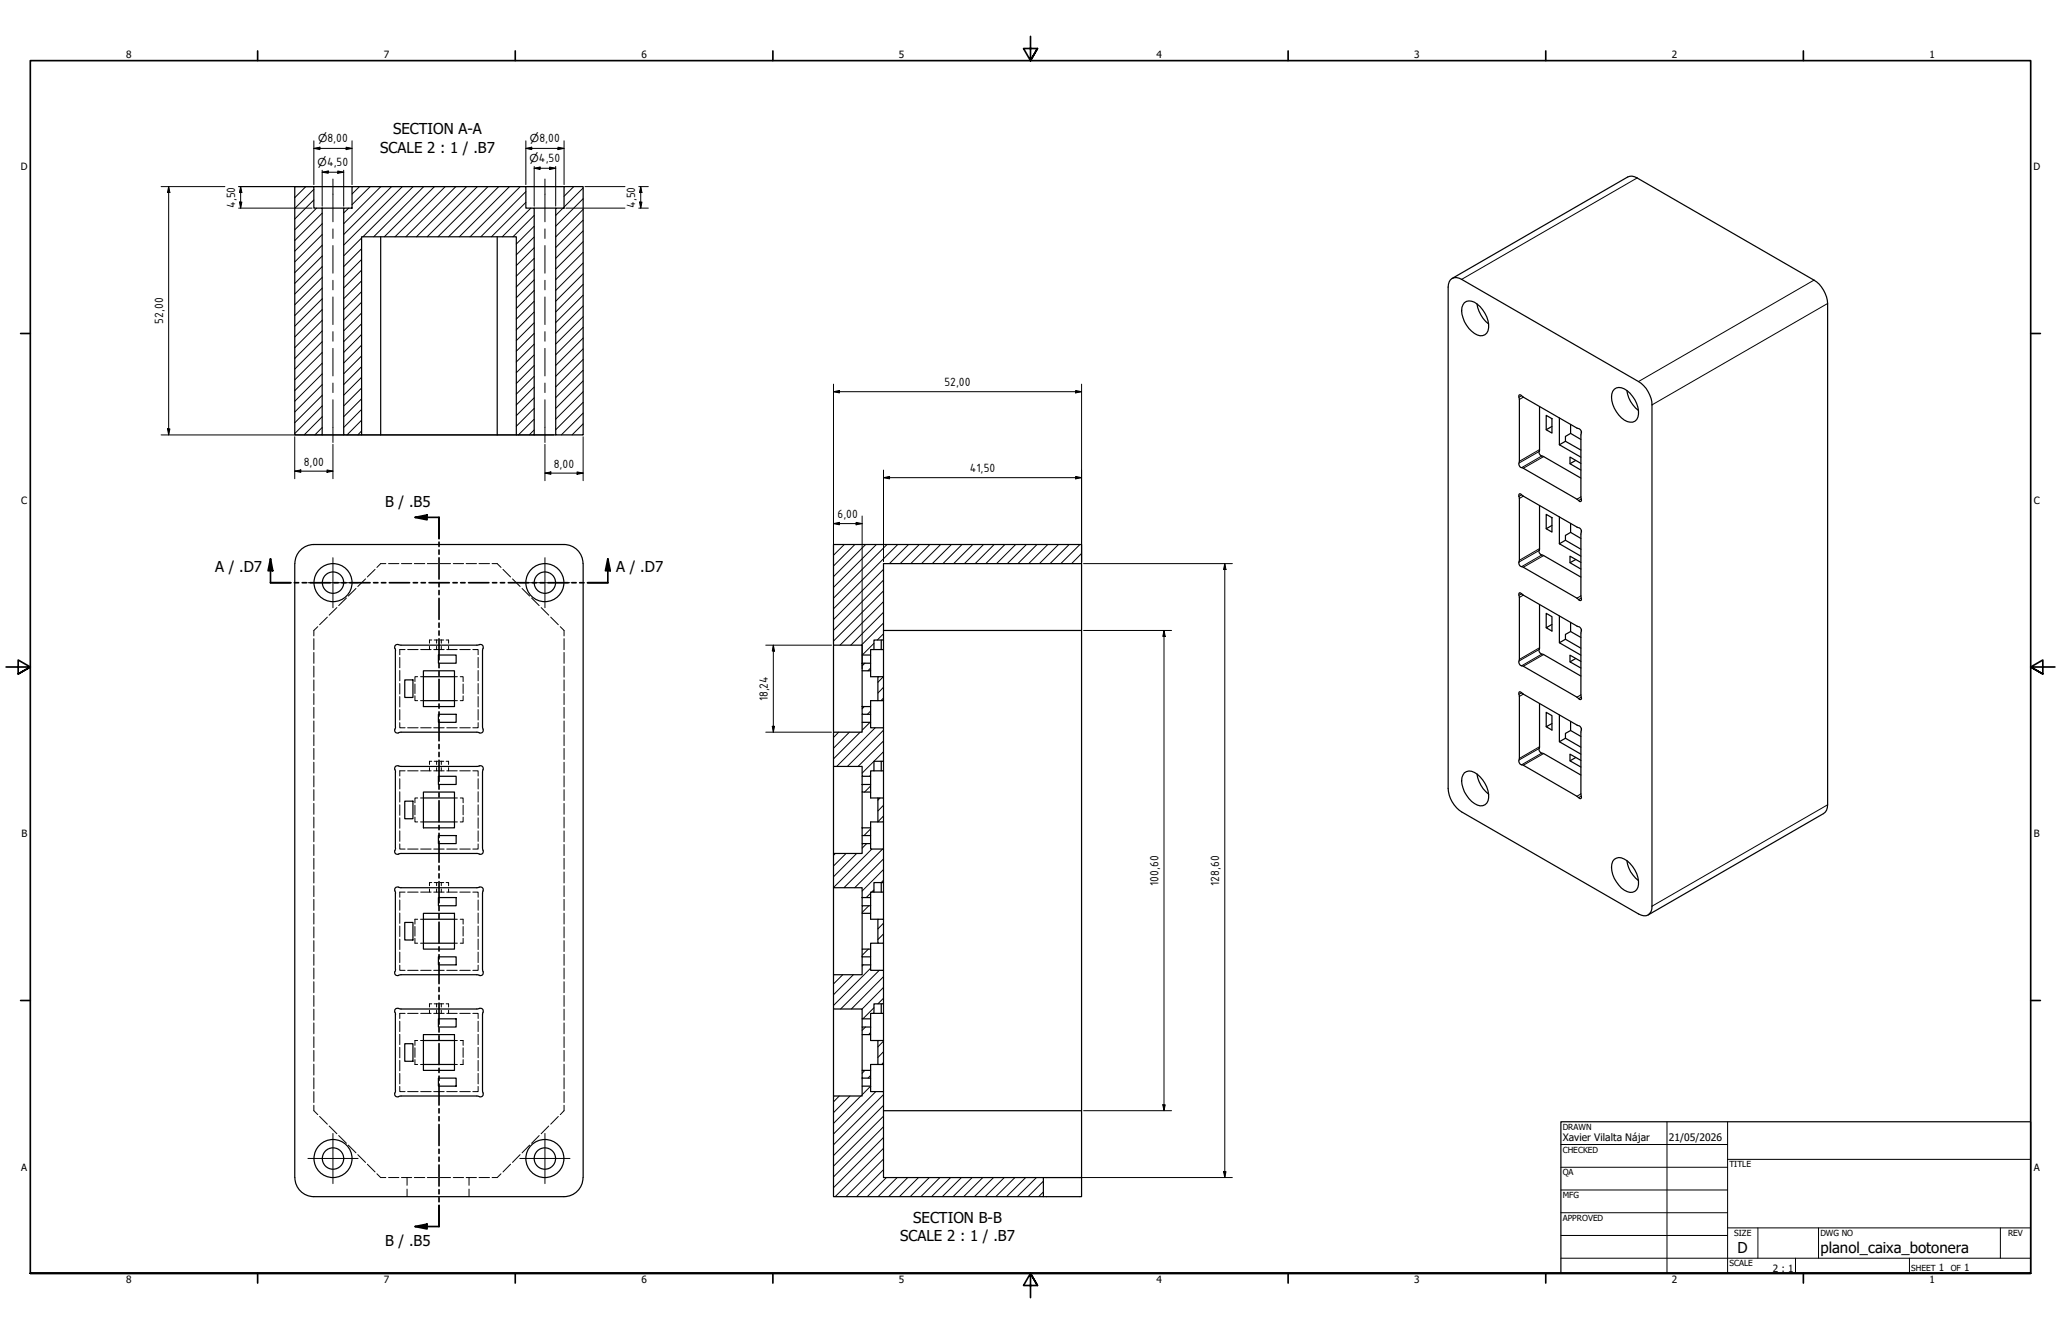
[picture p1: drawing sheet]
<svg xmlns="http://www.w3.org/2000/svg" width="864mm" height="559mm" viewBox="0 0 864 559" stroke-linecap="round" stroke-linejoin="round" font-family="sans-serif">
<!-- layer: Hatch (ANSI) -->
<g fill="none" stroke="#000" stroke-width=".42">
<path d="M123.7 78.2l-.2 .1M128.1 78.2l-4.6 4.6M131.5 79.3l-8 8M150.6 78.2l-3.1 3.1M155.1 78.2l-7.6 7.5M159.6 78.2l-15.6 15.5M164.1 78.2l-20.1 20M168.6 78.2l-24.6 24.5M173.1 78.2l-21 21M177.5 78.2l-20.9 21M182.1 78.2l-21.1 21M186.6 78.2l-21.1 21"/>
<path d="M191 78.2l-20.9 21M195.5 78.2l-21 21M200 78.2l-21 21M204.5 78.2l-21 21M209 78.2l-21 21M213.5 78.2l-21 21M218 78.2l-21 21M240.4 78.2l-4.1 4M244.3 78.7l-8 8M131.5 83.8l-8 8M132.7 87.2l-9.2 9.1M135 98.2l-11.5 11.5"/>
<path d="M135 93.7l-11.5 11.5M135 89.3l-11.5 11.5M146.1 87.2l-2.1 2M151.5 99.7l-7.5 7.5M220.3 84.8l-14.4 14.4M220.3 80.3l-18.8 18.9M222.4 87.2l-12 12M223.8 99.3l-7.5 7.4M223.8 94.7l-7.5 7.5M223.8 90.2l-8.9 9M235.9 87.2l-3 3M244.3 96.7l-11.4 11.5"/>
<path d="M244.3 92.2l-11.4 11.5M244.3 87.7l-11.4 11.6M244.3 83.2l-11.4 11.5M135 116.2l-11.5 11.5M135 111.7l-11.5 11.5M135 107.3l-11.5 11.4M135 102.7l-11.5 11.5M151.5 117.7l-7.5 7.5M151.5 113.2l-7.5 7.4M151.5 104.2l-7.5 7.5M151.5 108.7l-7.5 7.5M223.8 117.2l-7.5 7.5"/>
<path d="M223.8 112.7l-7.5 7.5M223.8 108.2l-7.5 7.5M223.8 103.8l-7.5 7.5M244.3 114.7l-11.4 11.5M244.3 110.2l-11.4 11.5M244.3 105.7l-11.4 11.5M244.3 119.1l-11.4 11.6M244.3 101.2l-11.4 11.5M135 138.6l-11.5 11.6M135 134.2l-11.5 11.5M135 129.7l-11.5 11.5M135 125.2l-11.5 11.5"/>
<path d="M135 120.7l-11.5 11.5M151.5 135.6l-7.5 7.5M151.5 131.1l-7.5 7.5M151.5 126.6l-7.5 7.5M151.5 122.2l-7.5 7.5M223.8 139.6l-7.5 7.5M223.8 135.2l-7.5 7.5M223.8 130.7l-7.5 7.5M223.8 126.2l-7.5 7.5M223.8 121.7l-7.5 7.5M244.3 137.1l-11.4 11.5M244.3 128.1l-11.4 11.5"/>
<path d="M244.3 123.6l-11.4 11.5M244.3 132.7l-11.4 11.4M135 156.6l-11.5 11.5M135 152.1l-11.5 11.5M135 147.6l-11.5 11.5M135 143.1l-11.5 11.5M151.5 149.1l-7.5 7.5M151.5 144.6l-7.5 7.5M151.5 158.1l-7.5 7.4M151.5 153.6l-7.5 7.5M151.5 140.1l-7.5 7.5M223.8 157.6l-7.5 7.5"/>
<path d="M223.8 153.1l-7.5 7.6M223.8 148.7l-7.5 7.4M223.8 144.1l-7.5 7.5M244.3 159.6l-11.4 11.5M244.3 155.1l-11.4 11.5M244.3 146.1l-11.4 11.5M244.3 141.6l-11.4 11.5M244.3 150.6l-11.4 11.5M135 179.1l-3 3.1M135 174.6l-7.6 7.6M135 170.1l-11.5 11.5M135 165.6l-11.5 11.5"/>
<path d="M135 161.1l-11.5 11.5M151.5 176l-6.1 6.2M151.5 171.5l-7.5 7.6M151.5 167.1l-7.5 7.5M151.5 162.6l-7.5 7.5M223.8 175.6l-6.6 6.6M223.8 171.1l-7.5 7.5M223.8 166.6l-7.5 7.5M223.8 162.1l-7.5 7.5M244.3 177.5l-4.6 4.7M244.3 173l-9.1 9.2M244.3 168.5l-11.4 11.5"/>
<path d="M244.3 164.1l-11.4 11.5M151.5 180.5l-1.6 1.7M223.8 180.1l-2.1 2.1M244.3 182l-.1 .2M349.2 228.1h.1M353.8 228.1l-4.6 4.5M358.2 228.1l-9 9M362.7 228.1l-13.5 13.5M367.2 228.1l-18 18M370.2 238.5l-21 21M371.7 228.1l-22.5 22.5M376.2 228.1l-27 26.9"/>
<path d="M380.7 228.1l-8 8M385.2 228.1l-8 8M389.6 228.1l-8 8M394.1 228.1l-8 8M398.7 228.1l-8 8M403.1 228.1l-8 8M407.6 228.1l-8 8M412.1 228.1l-8 8M416.6 228.1l-8 8M421.1 228.1l-8 8M425.6 228.1l-8 8M430.1 228.1l-8 8"/>
<path d="M434.5 228.1l-8 8M439 228.1l-8 8M443.5 228.1l-8 8M448 228.1l-8 8M452.5 228.1l-8 8M453.2 231.8l-4.2 4.3M370.2 256.5l-13.7 13.8M370.2 252l-18.2 18.3M370.2 247.5l-21 21M370.2 243l-21 21M362.4 277.8l-1.1 1.2M364.8 279.8l-1.1 1.2"/>
<path d="M366.2 269.5l-4.9 4.9M370.2 265.5l-2.6 2.6M370.2 261l-9.3 9.3M362.1 296l-.8 .9M364.8 297.8l-1.3 1.4M370.1 283.5l-2.2 2.3M370.2 292.4l-1.1 1.1M370.2 287.9l-2.3 2.4M351.4 306.7l-2.2 2.2M355.9 306.7l-6.7 6.7M360.4 306.7l-11.2 11.2M364.6 302.6l-3.3 3.3"/>
<path d="M366.7 304.9l-16.1 16.2M370.2 314.9l-8.9 8.9M370.2 310.4l-10.7 10.7M370.2 305.9l-15.1 15.2M364.8 329.2l-2.5 2.6M364.8 324.7l-.4 .5M368.7 334.3l-.8 .9M370.2 337.3l-2.3 2.4M350 357.5l-.8 .8M354.5 357.5l-5.3 5.3M359 357.5l-9.8 9.8M363.2 353.4l-1.9 1.9"/>
<path d="M364.8 347.2l-2.8 2.8M365.3 355.7l-16.1 16.1M369.8 355.7l-16.2 16.2M370.2 359.8l-12.1 12.1M370.2 341.8l-2.3 2.4M364 379.4l-2.7 2.8M364.8 374.1l-1.8 1.9M366.2 372.7l-.9 1M370.2 368.7l-.9 1M370.2 364.2l-8.9 9.1M363.9 397.6l-2.6 2.6M370.2 391.2l-2.3 2.4"/>
<path d="M370.2 386.7l-2.3 2.4M353.1 408.3l-3.9 3.9M357.6 408.3l-8.4 8.4M361.7 404.2l-.4 .5M364.8 405.6l-15.6 15.6M368.4 406.5l-16.2 16.2M370.2 418.1l-2.3 2.4M370.2 413.6l-8.9 9.1M370.2 409.1l-13.5 13.6M362.6 430.2l-1.3 1.4M364.8 432.5l-.8 .9M366.2 422.1l-4.6 4.7"/>
<path d="M370.2 436.1l-2.3 2.4M351.7 459.1l-2.5 2.5M356.2 459.1l-7 7M360.7 459.1l-11.5 11.5M362.4 448.4l-1.1 1.2M364.8 450.5l-1.1 1.1M364.8 455l-3.5 3.6M367 457.3l-17.8 17.7M370.2 458.5l-21 21.1M370.2 445.1l-.8 .8M370.2 440.6l-2.3 2.4M370.2 476.5l-21 21"/>
<path d="M370.2 472l-21 21M370.2 467.6l-21 20.9M370.2 463l-21 21.1M370.2 490l-11.3 11.3M370.2 485.5l-15.7 15.8M370.2 481l-20.3 20.3M371.4 493.3l-8 8M375.9 493.3l-8 8M380.4 493.3l-8 8M384.9 493.3l-8 8M389.4 493.3l-8 8M393.8 493.3l-7.9 8"/>
<path d="M398.3 493.3l-8 8M402.8 493.3l-8 8M407.4 493.3l-8 8M411.8 493.3l-8 8M416.3 493.3l-8 8M420.8 493.3l-8 8M425.3 493.3l-8 8M429.8 493.3l-8 8M434.3 493.3l-8 8M437.2 499.3l-2 2M437.2 494.8l-6.4 6.5"/>
</g>
<!-- layer: Hidden (ANSI) -->
<g fill="none" stroke="#000" stroke-width=".42">
<path d="M157.2 238.5l-3.3 3.2M161.7 236.1h-2.2l-1.6 1.6M162.8 236.1h4.3M168.2 236.1h4.3M173.6 236.1h4.4M179.1 236.1h4.3M184.5 236.1h4.3M189.9 236.1h4.3M195.3 236.1h4.3M200.7 236.1h4.4M206.2 236.1h2.1l1.6 1.6M210.8 238.5l3.1 3.2"/>
<path d="M137.2 258.5l-3.3 3.2M141.2 254.5l-3.3 3.2M145.2 250.5l-3.3 3.2M149.2 246.5l-3.3 3.2M153.2 242.5l-3.3 3.2M214.8 242.5l3.1 3.2M218.8 246.5l3.1 3.2M222.8 250.5l3.1 3.2M226.8 254.5l3.1 3.2M230.8 258.5l3.1 3.2M131.5 267.5v4.7M131.5 273.3v4.6"/>
<path d="M131.5 279v4.7M133.2 262.5l-1.7 1.6v2.3M167.5 275.4v4.3M169.7 272.1h-2.2v2.2M170.8 272.1h4.4M176.3 272.1h4.4M180 270.8v1.3M180.9 268.1h-.9v1.3M181.7 272.1h4.4M181.9 268.1h1.7M182.9 268.1v1.3M182.9 270.8v1.3"/>
<path d="M184.3 268.1h1.6M184.9 268.1v1.3M184.9 270.8v1.3M186.9 268.1h1.1v1.3M187.2 272.1h4.4M188 270.8v1.3M192.7 272.1h4.3M198.1 272.1h2.2v2.2M200.3 275.4v4.3M234.8 262.5l1.5 1.6v2.3M236.3 267.5v4.7M236.3 273.3v4.6"/>
<path d="M236.3 279v4.7M131.5 284.8v4.6M131.5 290.5v4.6M131.5 296.3v4.6M167.5 280.9v4.3M167.5 286.3v4.4M167.5 291.8v4.4M167.5 297.2v4.4M173.9 291.5v2h1.1M173.9 286.5v4M175 283.5h-1.1v2M176.2 283.5h1.2"/>
<path d="M176.2 293.5h1.2M190.4 283.5h1.2M190.4 293.5h1.2M192.8 283.5h1.3v2M194.1 291.5v2h-1.3M194.1 286.5v4M200.3 280.9v4.3M200.3 286.3v4.4M200.3 291.8v4.4M200.3 297.2v4.4M236.3 284.8v4.6M236.3 290.5v4.6"/>
<path d="M236.3 296.3v4.6M131.5 302v4.6M131.5 307.8v4.6M131.5 313.5v4.6M131.5 319.3v4.5M167.5 302.7v2.2h2.2M170.8 304.9h4.4M176.3 304.9h4.4M180.9 318.9h-.9v1.3M181.7 304.9h4.4M181.9 318.9h1.7M182.9 318.9v1.3"/>
<path d="M184.3 318.9h1.6M184.9 318.9v1.3M186.9 318.9h1.1v1.3M187.2 304.9h4.4M192.7 304.9h4.3M200.3 302.7v2.2h-2.2M236.3 302v4.6M236.3 307.8v4.6M236.3 313.5v4.6M236.3 319.3v4.5M131.5 325v4.6M131.5 330.8v4.5"/>
<path d="M131.5 336.5v4.6M167.5 326.2v4.3M167.5 331.7v4.3M167.5 337.1v4.4M169.7 322.9h-2.2v2.2M170.8 322.9h4.4M173.9 337.3v4M175 334.3h-1.1v2M176.2 334.3h1.2M176.3 322.9h4.4M180 321.6v1.3M181.7 322.9h4.4"/>
<path d="M182.9 321.6v1.3M184.9 321.6v1.3M187.2 322.9h4.4M188 321.6v1.3M190.4 334.3h1.2M192.7 322.9h4.3M192.8 334.3h1.3v2M194.1 337.3v4M198.1 322.9h2.2v2.2M200.3 326.2v4.3M200.3 331.7v4.3M200.3 337.1v4.4"/>
<path d="M236.3 325v4.6M236.3 330.8v4.5M236.3 336.5v4.6M131.5 342.3v4.5M131.5 348v4.6M131.5 353.8v4.6M131.5 359.5v4.6M167.5 353.5v2.2h2.2M167.5 342.6v4.4M167.5 348v4.4M170.8 355.7h4.4M173.9 342.3v2h1.1"/>
<path d="M176.2 344.3h1.2M176.3 355.7h4.4M181.7 355.7h4.4M187.2 355.7h4.4M190.4 344.3h1.2M192.7 355.7h4.3M194.1 342.3v2h-1.3M200.3 353.5v2.2h-2.2M200.3 342.6v4.4M200.3 348v4.4M236.3 342.3v4.5M236.3 348v4.6"/>
<path d="M236.3 353.8v4.6M236.3 359.5v4.6M131.5 365.3v4.6M131.5 371v4.6M131.5 376.7v4.7M167.5 377v4.3M169.7 373.7h-2.2v2.2M170.8 373.7h4.4M176.3 373.7h4.4M180 372.4v1.3M180.9 369.7h-.9v1.3M181.7 373.7h4.4"/>
<path d="M181.9 369.7h1.7M182.9 369.7v1.3M182.9 372.4v1.3M184.3 369.7h1.6M184.9 369.7v1.3M184.9 372.4v1.3M186.9 369.7h1.1v1.3M187.2 373.7h4.4M188 372.4v1.3M192.7 373.7h4.3M198.1 373.7h2.2v2.2M200.3 377v4.3"/>
<path d="M236.3 365.3v4.6M236.3 371v4.6M236.3 376.7v4.7M131.5 382.5v4.6M131.5 388.2v4.7M131.5 394v4.6M131.5 399.7v4.7M167.5 382.5v4.3M167.5 387.9v4.4M167.5 393.4v4.4M167.5 398.8v4.4M173.9 388.1v4"/>
<path d="M173.9 393.1v2h1.1M175 385.1h-1.1v2M176.2 395.1h1.2M176.2 385.1h1.2M190.4 395.1h1.2M190.4 385.1h1.2M192.8 385.1h1.3v2M194.1 388.1v4M194.1 393.1v2h-1.3M200.3 382.5v4.3M200.3 387.9v4.4M200.3 393.4v4.4"/>
<path d="M200.3 398.8v4.4M236.3 382.5v4.6M236.3 388.2v4.7M236.3 394v4.6M236.3 399.7v4.7M131.5 405.5v4.6M131.5 411.2v4.7M131.5 417v4.6M167.5 404.3v2.2h2.2M170.8 406.5h4.4M176.3 406.5h4.4M181.7 406.5h4.4"/>
<path d="M187.2 406.5h4.4M192.7 406.5h4.3M200.3 404.3v2.2h-2.2M236.3 405.5v4.6M236.3 411.2v4.7M236.3 417v4.6M131.5 422.7v4.7M131.5 428.5v4.6M131.5 434.3v4.5M131.5 440v4.6M167.5 427.8v4.3M167.5 433.3v4.3"/>
<path d="M167.5 438.7v4.4M169.7 424.5h-2.2v2.2M170.8 424.5h4.4M173.9 438.9v4M175 435.9h-1.1v2M176.2 435.9h1.2M176.3 424.5h4.4M180 423.2v1.3M180.9 420.5h-.9v1.3M181.7 424.5h4.4M181.9 420.5h1.7M182.9 420.5v1.3"/>
<path d="M182.9 423.2v1.3M184.3 420.5h1.6M184.9 420.5v1.3M184.9 423.2v1.3M186.9 420.5h1.1v1.3M187.2 424.5h4.4M188 423.2v1.3M190.4 435.9h1.2M192.7 424.5h4.3M192.8 435.9h1.3v2M194.1 438.9v4M198.1 424.5h2.2v2.2"/>
<path d="M200.3 427.8v4.3M200.3 433.3v4.3M200.3 438.7v4.4M236.3 422.7v4.7M236.3 428.5v4.6M236.3 434.3v4.5M236.3 440v4.6M131.5 445.8v4.5M131.5 451.5v4.6M131.5 457.3v4.5M167.5 455.1v2.2h2.2M167.5 444.2v4.4"/>
<path d="M167.5 449.6v4.4M170.8 457.3h4.4M173.9 443.9v2h1.1M176.2 445.9h1.2M176.3 457.3h4.4M181.7 457.3h4.4M187.2 457.3h4.4M190.4 445.9h1.2M192.7 457.3h4.3M194.1 443.9v2h-1.3M200.3 455.1v2.2h-2.2M200.3 444.2v4.4"/>
<path d="M200.3 449.6v4.4M236.3 445.8v4.5M236.3 451.5v4.6M236.3 457.3v4.5M131.5 463v2.3l1.7 1.6M133.9 467.7l3.3 3.2M137.9 471.7l3.3 3.2M141.9 475.7l3.3 3.2M145.9 479.7l3.3 3.2M221.9 479.7l-3.1 3.2M225.9 475.7l-3.1 3.2M229.9 471.7l-3.1 3.2"/>
<path d="M233.9 467.7l-3.1 3.2M236.3 463v2.3l-1.5 1.6M149.9 483.7l3.3 3.2M153.9 487.7l3.3 3.2M157.9 491.7l1.6 1.6h2.2M162.8 493.3h4.3M168.2 493.3h4.3M170.6 493.3v3.2M170.6 498.1v3.2M173.6 493.3h4.4M179.1 493.3h4.3M184.5 493.3h4.3"/>
<path d="M189.9 493.3h4.3M195.3 493.3h4.3M196.5 493.3v3.2M196.5 498.1v3.2M200.7 493.3h4.4M209.9 491.7l-1.6 1.6h-2.1M213.9 487.7l-3.1 3.2M217.9 483.7l-3.1 3.2"/>
</g>
<!-- layer: Visible (ANSI) -->
<g fill="none" stroke="#000" stroke-width=".51">
<path d="M123.5 78.2h8v9h3.5v95h-11.5zM131.5 78.2h16M147.5 78.2h72.8v9h3.5v95h-7.5v-83h-64.8v83h-7.5v-95h3.5zM220.3 78.2h16M236.3 78.2h8v104h-11.4v-95h3.4zM135 87.2h9M159.5 99.2v83h-8M208.3 99.2v83h8M223.8 87.2h9.1M135 182.2h9M159.5 182.2h48.8M223.8 182.2h9.1"/>
<path d="M123.5 236.1v257.2M131.5 228.1h104.8a8 8 0 0 1 8 8M131.5 228.1a8 8 0 0 0-7.9 8M244.3 236.1v257.2M349.2 228.1h104v8h-83v32h-4v4h-1.4v2.3h-3.5v-4.1h-12.1zM453.2 236.1v28M165.7 272.6v31.8M183.7 274.4h7.4v3.4h-7.4zM199.8 270.3l.3-.1a1.51 1.51 0 0 1 2.1 .1 1.51 1.51 0 0 1 0 2.1v.2M199.8 270.3l-32-.1a1.49 1.49 0 0 0-2.1 .1 1.49 1.49 0 0 0 0 2.1v.2M202.2 272.6v31.8M349.2 270.3v36.4"/>
<path d="M361.3 277.8h3.5v3.2h-3.5zM361.3 274.4v3.4M364.8 274.4v3.4M369.3 268.1v4h-3.1M369.3 272.1h.9M370.2 264.1h83v201.2M370.2 268.1v15.4M169.6 284.8h3.4v7.4h-3.4zM177.4 281h13v15h-13zM177.4 293.5h13M177.4 283.5h13M183.7 299.2h7.4v3.4h-7.4z"/>
<path d="M361.3 296h3.5v3.2h-3.5zM361.3 281v15M361.3 299.2v3.4M364.8 281v2.5h3.1M364.8 299.2v3.4M367.9 283.5h2.3v10h-2.3zM367.9 293.5h-3.1v2.5M370.2 293.5v11.4M165.7 304.4v.2a1.36 1.36 0 0 0-.2 1.7 1.36 1.36 0 0 0 1.5 .6l1.1-.2h31.7M202.2 304.4v.2a1.49 1.49 0 0 1 0 2.1 1.49 1.49 0 0 1-2.1 0h-.3M349.2 306.7h12.1v-4.1h3.5v2.3h5.4v14h-4v4h-1.4v2.3h-3.5v-4.1h-12.1zM369.3 318.9v4"/>
<path d="M370.2 318.9v15.4M165.7 323.4v31.8M169.6 335.6h3.4v7.4h-3.4zM177.4 331.8h13v15h-13zM177.4 334.3h13M183.7 325.2h7.4v3.4h-7.4zM199.8 321.1l.3-.1a1.51 1.51 0 0 1 2.1 .1 1.51 1.51 0 0 1 0 2.1v.2M199.8 321.1l-32-.1a1.49 1.49 0 0 0-2.1 .1 1.49 1.49 0 0 0 0 2.1v.2M202.2 323.4v31.8M349.2 321.1v36.4M361.3 328.6h3.5v3.2h-3.5zM361.3 325.2v3.4"/>
<path d="M361.3 331.8v15M364.8 331.8v2.5h3.1M364.8 325.2v3.4M366.2 322.9h4M367.9 334.3h2.3v10h-2.3zM165.7 355.2v.2a1.37 1.37 0 0 0-.2 1.7 1.37 1.37 0 0 0 1.5 .7l1.1-.3h31.7M177.4 344.3h13M183.7 350h7.4v3.4h-7.4zM202.2 355.2v.2a1.49 1.49 0 0 1 0 2.1 1.49 1.49 0 0 1-2.1 0h-.3M349.2 357.5h12.1v-4.1h3.5v2.3h5.4v14h-4v4h-1.4v2.3h-3.5v-4.1h-12.1zM361.3 346.8h3.5v3.2h-3.5zM361.3 350v3.4"/>
<path d="M364.8 350v3.4M367.9 344.3h-3.1v2.5M370.2 344.3v11.4M165.7 374.2v31.8M183.7 376h7.4v3.4h-7.4zM199.8 371.9l.3-.1a1.51 1.51 0 0 1 2.1 .1 1.51 1.51 0 0 1 0 2.1v32M199.8 371.9l-32-.1a1.49 1.49 0 0 0-2.1 .1 1.49 1.49 0 0 0 0 2.1v.2M349.2 371.9v36.4M361.3 379.4h3.5v3.2h-3.5zM361.3 376v3.4M364.8 376v3.4M366.2 373.7h4"/>
<path d="M369.3 369.7v4M370.2 369.7v15.4M169.6 386.4h3.4v7.4h-3.4zM177.4 382.6h13v15h-13zM177.4 395.1h13M177.4 385.1h13M361.3 397.6h3.5v3.2h-3.5zM361.3 382.6v15M364.8 382.6v2.5h3.1M367.9 385.1h2.3v10h-2.3zM367.9 395.1h-3.1v2.5M370.2 395.1v11.4"/>
<path d="M165.7 406v.2a1.36 1.36 0 0 0-.2 1.7 1.36 1.36 0 0 0 1.5 .6l1.1-.2h31.7M183.7 400.8h7.4v3.4h-7.4zM202.2 406v.2a1.49 1.49 0 0 1 0 2.1 1.49 1.49 0 0 1-2.1 0h-.3M349.2 408.3h12.1v-4.1h3.5v2.3h5.4v14h-4v4h-1.4v2.3h-3.5v-4.1h-12.1zM361.3 400.8v3.4M364.8 400.8v3.4M169.6 437.2h3.4v7.4h-3.4zM177.4 433.4h13v15h-13zM177.4 435.9h13M183.7 426.8h7.4v3.4h-7.4zM199.8 422.7l.3-.1a1.51 1.51 0 0 1 2.1 .1 1.51 1.51 0 0 1 0 2.1v32M199.8 422.7l-32-.1a1.49 1.49 0 0 0-2.1 .1 1.49 1.49 0 0 0 0 2.1v32"/>
<path d="M349.2 422.7v36.4M361.3 430.2h3.5v3.2h-3.5zM361.3 426.8v3.4M361.3 433.4v15M364.8 433.4v2.5h3.1M364.8 426.8v3.4M366.2 424.5h4M367.9 435.9h2.3v10h-2.3zM369.3 420.5v4M370.2 420.5v15.4M165.7 456.8v.2a1.36 1.36 0 0 0-.2 1.7 1.36 1.36 0 0 0 1.5 .6l1.1-.2h31.7M177.4 445.9h13"/>
<path d="M183.7 451.6h7.4v3.4h-7.4zM202.2 456.8v.2a1.49 1.49 0 0 1 0 2.1 1.49 1.49 0 0 1-2.1 0h-.3M349.2 459.1h12.1v-4.1h3.5v2.3h5.4v36h67v8h-88zM361.3 448.4h3.5v3.2h-3.5zM361.3 451.6v3.4M364.8 451.6v3.4M367.9 445.9h-3.1v2.5M370.2 445.9v11.4M370.2 465.3h83v28M123.6 493.3a8 8 0 0 0 7.9 8M244.3 493.3a8 8 0 0 1-8 8h-104.8M437.2 493.3h16v8h-16"/>
<circle cx="139.5" cy="244.1" r="4.5"/>
<circle cx="139.5" cy="244.1" r="8"/>
<circle cx="228.3" cy="244.1" r="4.5"/>
<circle cx="228.3" cy="244.1" r="8"/>
<circle cx="139.5" cy="485.3" r="4.5"/>
<circle cx="139.5" cy="485.3" r="8"/>
<circle cx="228.3" cy="485.3" r="4.5"/>
<circle cx="228.3" cy="485.3" r="8"/>
</g>
<!-- layer: Visible (ISO) -->
<g fill="none" stroke="#000" stroke-width=".51">
<path d="M607.8 117.2a3.5 3.5 0 0 1 4.7-.2l74.1 42.8a12.4 12.4 0 0 1 5.6 9.8v210a3.4 3.4 0 0 1-1.6 3.7 3.4 3.4 0 0 1-4-.5l-74.1-42.7a12.6 12.6 0 0 1-5.7-9.8v-210l.1-1.2zM608.5 116.6l73.5-42.4a3.9 3.9 0 0 1 4 .3l74.1 42.8a12.6 12.6 0 0 1 5.7 9.8v210a3.9 3.9 0 0 1-1.7 3.7l-73.5 42.5M613.6 126.8a4.9 4.9 0 0 1 6.6 1.7 10 10 0 0 1 2.8 11 3.5 3.5 0 0 1-5.1 .2 11.9 11.9 0 0 1-5.3-10.9zM618.9 127.3a13.4 13.4 0 0 0 4.9 8.4M636.5 165.5a1.03 1.03 0 0 1 1.4 .6l22.9 13.2a1.92 1.92 0 0 1 1.6 2.9l.1 26.4a1.02 1.02 0 0 1-.3 1.5l-23.9-13.9a1.94 1.94 0 0 1-1.6-3zM645.1 170.3v18a1.96 1.96 0 0 0 1.7 3l15.6 9M647.9 174l2.4 1.4v6l-2.4-1.4zM650.3 178.6l-2.4 1.4M653.4 175.1v11.2M658.1 177.8v3.7l4.3 2.6M676.4 163.1a4.9 4.9 0 0 1 6.6 1.6 10 10 0 0 1 2.8 11.1 4.3 4.3 0 0 1-6.4-.8 10.8 10.8 0 0 1-3.6-11.1zM681.7 163.6a12.7 12.7 0 0 0 4.9 8.4"/>
<path d="M653.4 186.3l9 5.2M656 184.8l-2.6 1.5M658.1 181.5l-2.1 1.3v2l6.4 3.7M660.3 192.8l-2.4 1.4M662.4 194.1l-4.5-2.6v2.7l4.5 2.7M662.6 180.7v.7M636.5 207l.7-.1 1.1 .9 22.5 13a1.95 1.95 0 0 1 1.6 2.9l.1 26.4a1.02 1.02 0 0 1-.3 1.5l-23.9-14a1.9 1.9 0 0 1-1.6-2.9zM645.1 211.8v18a1.94 1.94 0 0 0 1.7 2.9l15.6 9M647.9 215.5l2.4 1.4v6l-2.4-1.4zM653.4 216.5v11.3M658.1 219.3v3.7l4.3 2.6M650.3 220.1l-2.4 1.4"/>
<path d="M653.4 227.8l9 5.2M656 226.3l-2.6 1.5M658.1 223l-2.1 1.3v2l6.4 3.8M660.3 234.4l-2.4 1.3M662.4 235.6l-4.5-2.6v2.7l4.5 2.7M662.6 222.2v.7M636.5 248.5a1.42 1.42 0 0 1 1.8 .8l22.5 13a1.99 1.99 0 0 1 1.6 2.9l.1 26.3a.98 .98 0 0 1-.3 1.6l-23.9-14a1.87 1.87 0 0 1-1.6-2.9zM645.1 253.2v18.1a1.9 1.9 0 0 0 1.7 2.9l15.6 9M653.4 258.1v11.1l2.6-1.4v-2.1l2.1-1.2v-3.8M650.3 261.6l-2.4 1.4 2.4 1.4v-6.1l-2.4-1.4v6.1M653.4 269.2l9 5.2M656 267.8l6.4 3.7"/>
<path d="M658.1 264.5l4.3 2.5M660.3 275.8l-2.4 1.4 4.5 2.6M662.4 277.1l-4.5-2.7v2.8M662.6 263.7v.7M636.5 289.9a1.42 1.42 0 0 1 1.8 .9l22.5 12.9a1.99 1.99 0 0 1 1.6 2.9l.1 26.4a1.07 1.07 0 0 1-.3 1.6l-23.9-14.1a1.87 1.87 0 0 1-1.6-2.8zM645.1 294.7v18.1a1.9 1.9 0 0 0 1.7 2.9l15.6 9M653.4 299.5v11.2l2.6-1.5v-2l2.1-1.2v-3.8M650.3 303.1l-2.4 1.3 2.4 1.4v-6l-2.4-1.4v6M653.4 310.7l9 5.2M656 309.2l6.4 3.8M658.1 306l4.3 2.5M660.3 317.3l-2.4 1.4 4.5 2.6"/>
<path d="M662.4 318.5l-4.5-2.6v2.8M662.6 305.1v.8M613.6 323.7a4.8 4.8 0 0 1 6.6 1.7 9.9 9.9 0 0 1 2.8 11 3.5 3.5 0 0 1-5.1 .2 11.8 11.8 0 0 1-5.3-10.9zM618.9 324.2a13.3 13.3 0 0 0 4.9 8.5M676.4 360a4.8 4.8 0 0 1 6.6 1.7 9.9 9.9 0 0 1 2.8 11 3.6 3.6 0 0 1-5.2 .2 11.3 11.3 0 0 1-4.8-12.1zM681.7 360.5a12.3 12.3 0 0 0 4.9 8.4"/>
</g>
<!-- layer: Visible Narrow (ISO) -->
<g fill="none" stroke="#000" stroke-width=".42">
<path d="M686 74.5l-73.5 42.5M760.1 117.3l-73.5 42.5M765.8 127.1l-73.6 42.5M637.6 165.7l-1.1 .7M638.3 166.4l-1.6 .9M645 189.1l-8.5 4.9M645.1 188.3l-8.4 4.9M646 191l-8.4 4.9M646.8 191.3l-8.5 4.9M637.6 207.3l-1.1 .6M638.3 207.8l-1.6 1M662.4 208.2l-1.6 .9"/>
<path d="M662.6 209l-1.1 .7M645 230.6l-8.5 4.9M645.1 229.8l-8.4 4.9M646 232.5l-8.4 4.9M646.8 232.7l-8.5 4.9M637.6 248.7l-1.1 .7M638.3 249.3l-1.6 1M662.4 249.6l-1.6 1M662.6 250.5l-1.1 .7M645 272l-8.5 4.9M645.1 271.3l-8.4 4.9M646 274l-8.4 4.9"/>
<path d="M646.8 274.2l-8.5 4.9M637.6 290.2l-1.1 .6M638.3 290.8l-1.6 .9M662.4 291.1l-1.6 .9M662.6 292l-1.1 .7M645 313.5l-8.5 4.9M645.1 312.8l-8.4 4.9M646 315.5l-8.4 4.9M646.8 315.7l-8.5 4.8M662.4 332.5l-1.6 1.1M662.6 333.5l-1.1 .6M765.8 337.1l-73.6 42.5"/>
</g>
<!-- layer: Section Line (ANSI) -->
<g fill="none" stroke="#000" stroke-width=".7">
<path d="M173.9 216.7l5-1v2zM173.9 216.7h10.1v8.9M113.3 234.1l1 5h-2zM113.3 234.1v10h8.6M184 227.1v1.8M184 230.4v1.8M184 233.7v8.9M254.7 234.1l1 5h-2zM254.7 234.1v10h-8.5M123.3 244.1h1.9M126.6 244.1h1.9M129.9 244.1h8.5"/>
<path d="M140 244.1h1.7M143.3 244.1h1.7M146.6 244.1h8.5M156.5 244.1h1.9M159.8 244.1h1.9M163.1 244.1h8.5M173.2 244.1h1.7M176.5 244.1h1.7M179.8 244.1h8.5M184 244v1.8M184 247.3v1.8M184 250.6v8.9"/>
<path d="M189.8 244.1h1.8M193 244.1h1.9M196.3 244.1h8.6M206.4 244.1h1.8M209.7 244.1h1.8M213 244.1h8.5M223 244.1h1.8M226.3 244.1h1.8M229.6 244.1h8.5M239.6 244.1h1.8M242.9 244.1h1.8M184 261v1.8"/>
<path d="M184 264.3v1.8M184 267.6v8.8M184 277.9v1.8M184 281.2v1.8M184 284.5v8.9M184 294.9v1.8M184 298.2v1.8M184 301.5v8.8M184 311.8v1.8M184 315.2v1.7M184 318.5v8.8M184 328.8v1.8"/>
<path d="M184 332.1v1.8M184 335.4v8.8M184 345.8v1.7M184 349.1v1.7M184 352.4v8.8M184 362.7v1.8M184 366v1.8M184 369.3v8.8M184 379.7v1.7M184 383v1.7M184 386.3v8.8M184 396.6v1.8"/>
<path d="M184 399.9v1.8M184 403.2v8.9M184 413.6v1.8M184 416.9v1.8M184 420.2v8.8M184 430.5v1.8M184 433.8v1.8M184 437.1v8.9M184 447.5v1.8M184 450.8v1.8M184 454.1v8.8M184 464.4v1.8"/>
<path d="M184 467.7v1.8M184 471v8.9M184 481.4v1.8M184 484.7v1.8M184 488v8.8M184 498.3v1.8M173.9 513.8l5-1v2zM184 501.6v1.8M184 505v8.8h-10.1"/>
</g>
<path d="M173.9 216.7l5-1v2zM113.3 234.1l1 5h-2zM254.7 234.1l1 5h-2zM173.9 513.8l5-1v2z" fill="#000"/>
<!-- layer: Border (ANSI) -->
<g fill="none" stroke="#000" stroke-width=".7">
<path d="M431.8 15.2v10.2l-2.9-5.1h5.8l-2.9 5.1 2.9-5.1M107.9 21.3v4.1M215.9 21.3v4.1M323.8 21.3v4.1M539.8 21.3v4.1M647.7 21.3v4.1M755.6 21.3v4.1M8.6 139.7h4.1M850.9 139.7h4.1M2.5 279.4h10.2l-5.1-2.9v5.8l5.1-2.9-5.1 2.9M861.1 279.4h-10.2l5.1-2.9v5.8l-5.1-2.9 5.1 2.9M8.6 419.1h4.1"/>
<path d="M850.9 419.1h4.1M12.7 533.4v-508h838.2v508h-838.2h838.2M107.9 533.4v4.1M215.9 533.4v4.1M323.8 533.4v4.1M434.7 538.5l-2.9-5.1 2.9 5.1h-5.8l2.9-5.1v10.2M539.8 533.4v4.1M647.7 533.4v4.1M755.6 533.4v4.1"/>
</g>
<!-- layer: Title (ANSI) -->
<g fill="none" stroke="#000" stroke-width=".42">
<path d="M654 479.4h69.9M698.5 469.9v63.5M723.9 469.9v63.5M654 488.9h69.9M654 498.5h69.9M723.9 485.6h127M654 508h69.9M654 517.5h69.9M723.9 514.3h127M736.6 514.3v12.7M762 514.3v12.7M838.2 514.3v12.7"/>
<path d="M654 527h196.9M752.3 527v6.4M800.1 527v6.4"/>
</g>
<path d="M654 469.9h196.9v63.5h-196.9z" fill="none" stroke="#000" stroke-width=".51"/>
<!-- layer: Centerline (ANSI) -->
<g fill="none" stroke="#000" stroke-width=".42">
<path d="M139.5 75v17.9M228.3 75v17.9M139.5 95.9v4M228.3 95.9v4M139.5 102.9v11.5M139.5 117.4v4M228.3 102.9v11.5M228.3 117.4v4M139.5 124.4v11.6M139.5 138.9v4M228.3 124.4v11.6M228.3 138.9v4"/>
<path d="M139.5 145.9v11.6M228.3 145.9v11.6M139.5 160.5v4M139.5 167.4v18M228.3 160.5v4M228.3 167.4v18"/>
</g>
<!-- layer: Dimension (ISO) -->
<g fill="none" stroke="#000" stroke-width=".42">
<path d="M131.5 59v18.3M147.5 59v18.3M220.3 59v18.3M236.3 59v18.3M67.5 78.2h26.7M70.7 78.2l.5 2.4h-1zM70.7 78.2v104M100 78.2h39.4M100.8 78.2l.5 2.4h-1zM100.8 78.2v9M131.5 62.2l2.5-.5v1zM131.5 62.2h16"/>
<path d="M135 72.1l2.5-.5v1zM135 72.1h9M135 71.3v15.1M139.6 78.2h88.6M141.5 71.6l2.5 .5-2.5 .5zM144 71.3v15.1M145 61.7l2.5 .5-2.5 .5zM220.3 62.2l2.5-.5v1zM220.3 62.2h16M223.8 70.5l2.5-.5v1zM223.8 70.5h9.1M223.8 69.7v16.7"/>
<path d="M228.4 78.2h7.1M230.3 70l2.6 .5-2.6 .5zM232.9 69.7v16.7M233.8 61.7l2.5 .5-2.5 .5zM245.1 78.2h16.8M267.7 78.2h4M268.5 78.2l.5 2.4h-1zM268.5 78.2v9M100 87.2h30.7M100.3 84.6h1l-.5 2.6zM237.1 87.2h24.8M267.7 87.2h4"/>
<path d="M268 84.6h1l-.5 2.6zM70.2 179.6h1l-.5 2.6zM349.2 164.1l2.5-.5v1zM349.2 164.1h104M349.2 160.9v110.9M450.7 163.6l2.5 .5-2.5 .5zM453.2 160.9v74.4M67.5 182.2h71.9M123.5 197.4l2.5-.6v1.1zM123.5 197.4h16M123.5 182.9v17.6M137 196.8l2.5 .6-2.5 .5z"/>
<path d="M139.5 186.1v14.4M139.6 182.2h88.6M228.3 198.2l2.5-.5v1zM228.3 198.2h16M228.3 186.1v15.3M228.4 182.2h3.6M241.8 197.7l2.5 .5-2.5 .5zM244.3 182.9v18.5M370.2 196.9v38.4M450.7 199.6l2.5 .5-2.5 .5zM349.2 219.3l2.5-.5v1zM349.2 219.3h12.1"/>
<path d="M358.7 218.8l2.6 .5-2.6 .5zM361.3 216.2v64M370.2 200.1l2.5-.5v1zM370.2 200.1h83M454 236.1h62.4M513.2 236.1l.5 2.5h-1zM513.2 236.1v257.2M320.9 270.3h27.5M324 270.3l.5 2.4h-.9zM324 270.3v36.4M454 264.1h36.9M487.7 264.1l.6 2.5h-1.1z"/>
<path d="M487.7 264.1v201.2M320.9 306.7h27.5M323.6 304.2h.9l-.5 2.5zM454 465.3h36.9M487.2 462.8h1.1l-.6 2.5zM438 493.3h78.4M512.7 490.8h1l-.5 2.5z"/>
</g>
<g fill="#000">
<path d="M131.5 62.2l2.5-.5v1zM135 72.1l2.5-.5v1zM141.5 71.6l2.5 .5-2.5 .5zM145 61.7l2.5 .5-2.5 .5zM220.3 62.2l2.5-.5v1zM223.8 70.5l2.5-.5v1zM230.3 70l2.6 .5-2.6 .5zM233.8 61.7l2.5 .5-2.5 .5zM70.7 78.2l.5 2.4h-1zM100.3 84.6h1l-.5 2.6zM100.8 78.2l.5 2.4h-1zM268 84.6h1l-.5 2.6z"/>
<path d="M268.5 78.2l.5 2.4h-1zM70.2 179.6h1l-.5 2.6zM349.2 164.1l2.5-.5v1zM450.7 163.6l2.5 .5-2.5 .5zM123.5 197.4l2.5-.6v1.1zM137 196.8l2.5 .6-2.5 .5zM228.3 198.2l2.5-.5v1zM241.8 197.7l2.5 .5-2.5 .5zM370.2 200.1l2.5-.5v1zM349.2 219.3l2.5-.5v1zM358.7 218.8l2.6 .5-2.6 .5zM450.7 199.6l2.5 .5-2.5 .5z"/>
<path d="M513.2 236.1l.5 2.5h-1zM324 270.3l.5 2.4h-.9zM487.7 264.1l.6 2.5h-1.1zM323.6 304.2h.9l-.5 2.5zM487.2 462.8h1.1l-.6 2.5zM512.7 490.8h1l-.5 2.5z"/>
</g>
<!-- layer: Center Mark (ISO) -->
<path d="M139.5 233.6v21M228.3 233.6v21M129 244.1h21.1M217.8 244.1h21M139.5 474.8v21M228.3 474.8v21M129 485.3h21.1M217.8 485.3h21" fill="none" stroke="#000" stroke-width=".42"/>
<g font-size="6.3">
<text x="164.7" y="56.3">SECTION A-A</text>
<text x="159.3" y="63.9">SCALE 2 : 1 / .B7</text>
<text x="161.4" y="212.2">B / .B5</text>
<text x="90.1" y="239.6">A / .D7</text>
<text x="258.2" y="239.6">A / .D7</text>
<text x="382.7" y="512.4">SECTION B-B</text>
<text x="377.2" y="520">SCALE 2 : 1 / .B7</text>
<text x="161.4" y="522">B / .B5</text>
<text x="728.1" y="524.9">D</text>
<text x="762.8" y="525">planol_caixa_botonera</text>
</g>
<g font-size="5.4">
<text x="137.2" y="59.7">8,00</text>
<text x="226" y="59.7">8,00</text>
<text x="137" y="69.6">4,50</text>
<text x="225.8" y="68">4,50</text>
<text x="98.6" y="87.1" transform="rotate(-90 98.6 87.1)">4,50</text>
<text x="266.2" y="87.1" transform="rotate(-90 266.2 87.1)">4,50</text>
<text x="68.4" y="135.7" transform="rotate(-90 68.4 135.7)">52,00</text>
<text x="395.7" y="161.8">52,00</text>
<text x="127.3" y="195.1">8,00</text>
<text x="232" y="195.8">8,00</text>
<text x="406.4" y="197.8">41,50</text>
<text x="351" y="217">6,00</text>
<text x="321.8" y="293.8" transform="rotate(-90 321.8 293.8)">18,24</text>
<text x="485.4" y="371.1" transform="rotate(-90 485.4 371.1)">100,60</text>
<text x="510.9" y="371.1" transform="rotate(-90 510.9 371.1)">128,60</text>
</g>
<g font-size="4.6">
<text x="133.3" y="59.7">⌀</text>
<text x="222.1" y="59.7">⌀</text>
<text x="133.1" y="69.6">⌀</text>
<text x="221.9" y="68">⌀</text>
</g>
<g font-size="4.3">
<text x="654.8" y="477.8">Xavier Vilalta Nájar</text>
<text x="699.3" y="478">21/05/2026</text>
</g>
<g font-size="4.2">
<text x="52.8" y="24.4">8</text>
<text x="160.8" y="24.4">7</text>
<text x="268.7" y="24.4">6</text>
<text x="376.7" y="24.4">5</text>
<text x="484.6" y="24.4">4</text>
<text x="592.6" y="24.4">3</text>
<text x="700.5" y="24.4">2</text>
<text x="808.5" y="24.4">1</text>
<text x="8.8" y="71.4">D</text>
<text x="852" y="71.4">D</text>
<text x="8.9" y="211.1">C</text>
<text x="852.2" y="211.1">C</text>
<text x="9" y="350.8">B</text>
<text x="852.2" y="350.8">B</text>
<text x="8.9" y="490.5">A</text>
<text x="852.2" y="490.5">A</text>
<text x="742.9" y="532.6">2 : 1</text>
<text x="812.4" y="532.6">1</text>
<text x="823" y="532.6">1</text>
<text x="52.8" y="537.5">8</text>
<text x="160.8" y="537.5">7</text>
<text x="268.7" y="537.5">6</text>
<text x="376.7" y="537.5">5</text>
<text x="484.6" y="537.5">4</text>
<text x="592.6" y="537.5">3</text>
<text x="700.5" y="537.5">2</text>
<text x="808.5" y="537.5">1</text>
</g>
<g font-size="3.5">
<text x="654.8" y="473.2">DRAWN</text>
<text x="654.8" y="482.8">CHECKED</text>
<text x="724.7" y="488.9">TITLE</text>
<text x="654.8" y="492.3">QA</text>
<text x="654.8" y="501.8">MFG</text>
<text x="654.8" y="511.4">APPROVED</text>
<text x="726.7" y="517.7">SIZE</text>
<text x="762.8" y="517.7">DWG NO</text>
<text x="841.4" y="517.7">REV</text>
<text x="724.7" y="530.4">SCALE</text>
<text x="800.9" y="532.6">SHEET</text>
<text x="817.4" y="532.6">OF</text>
</g>
</svg>
